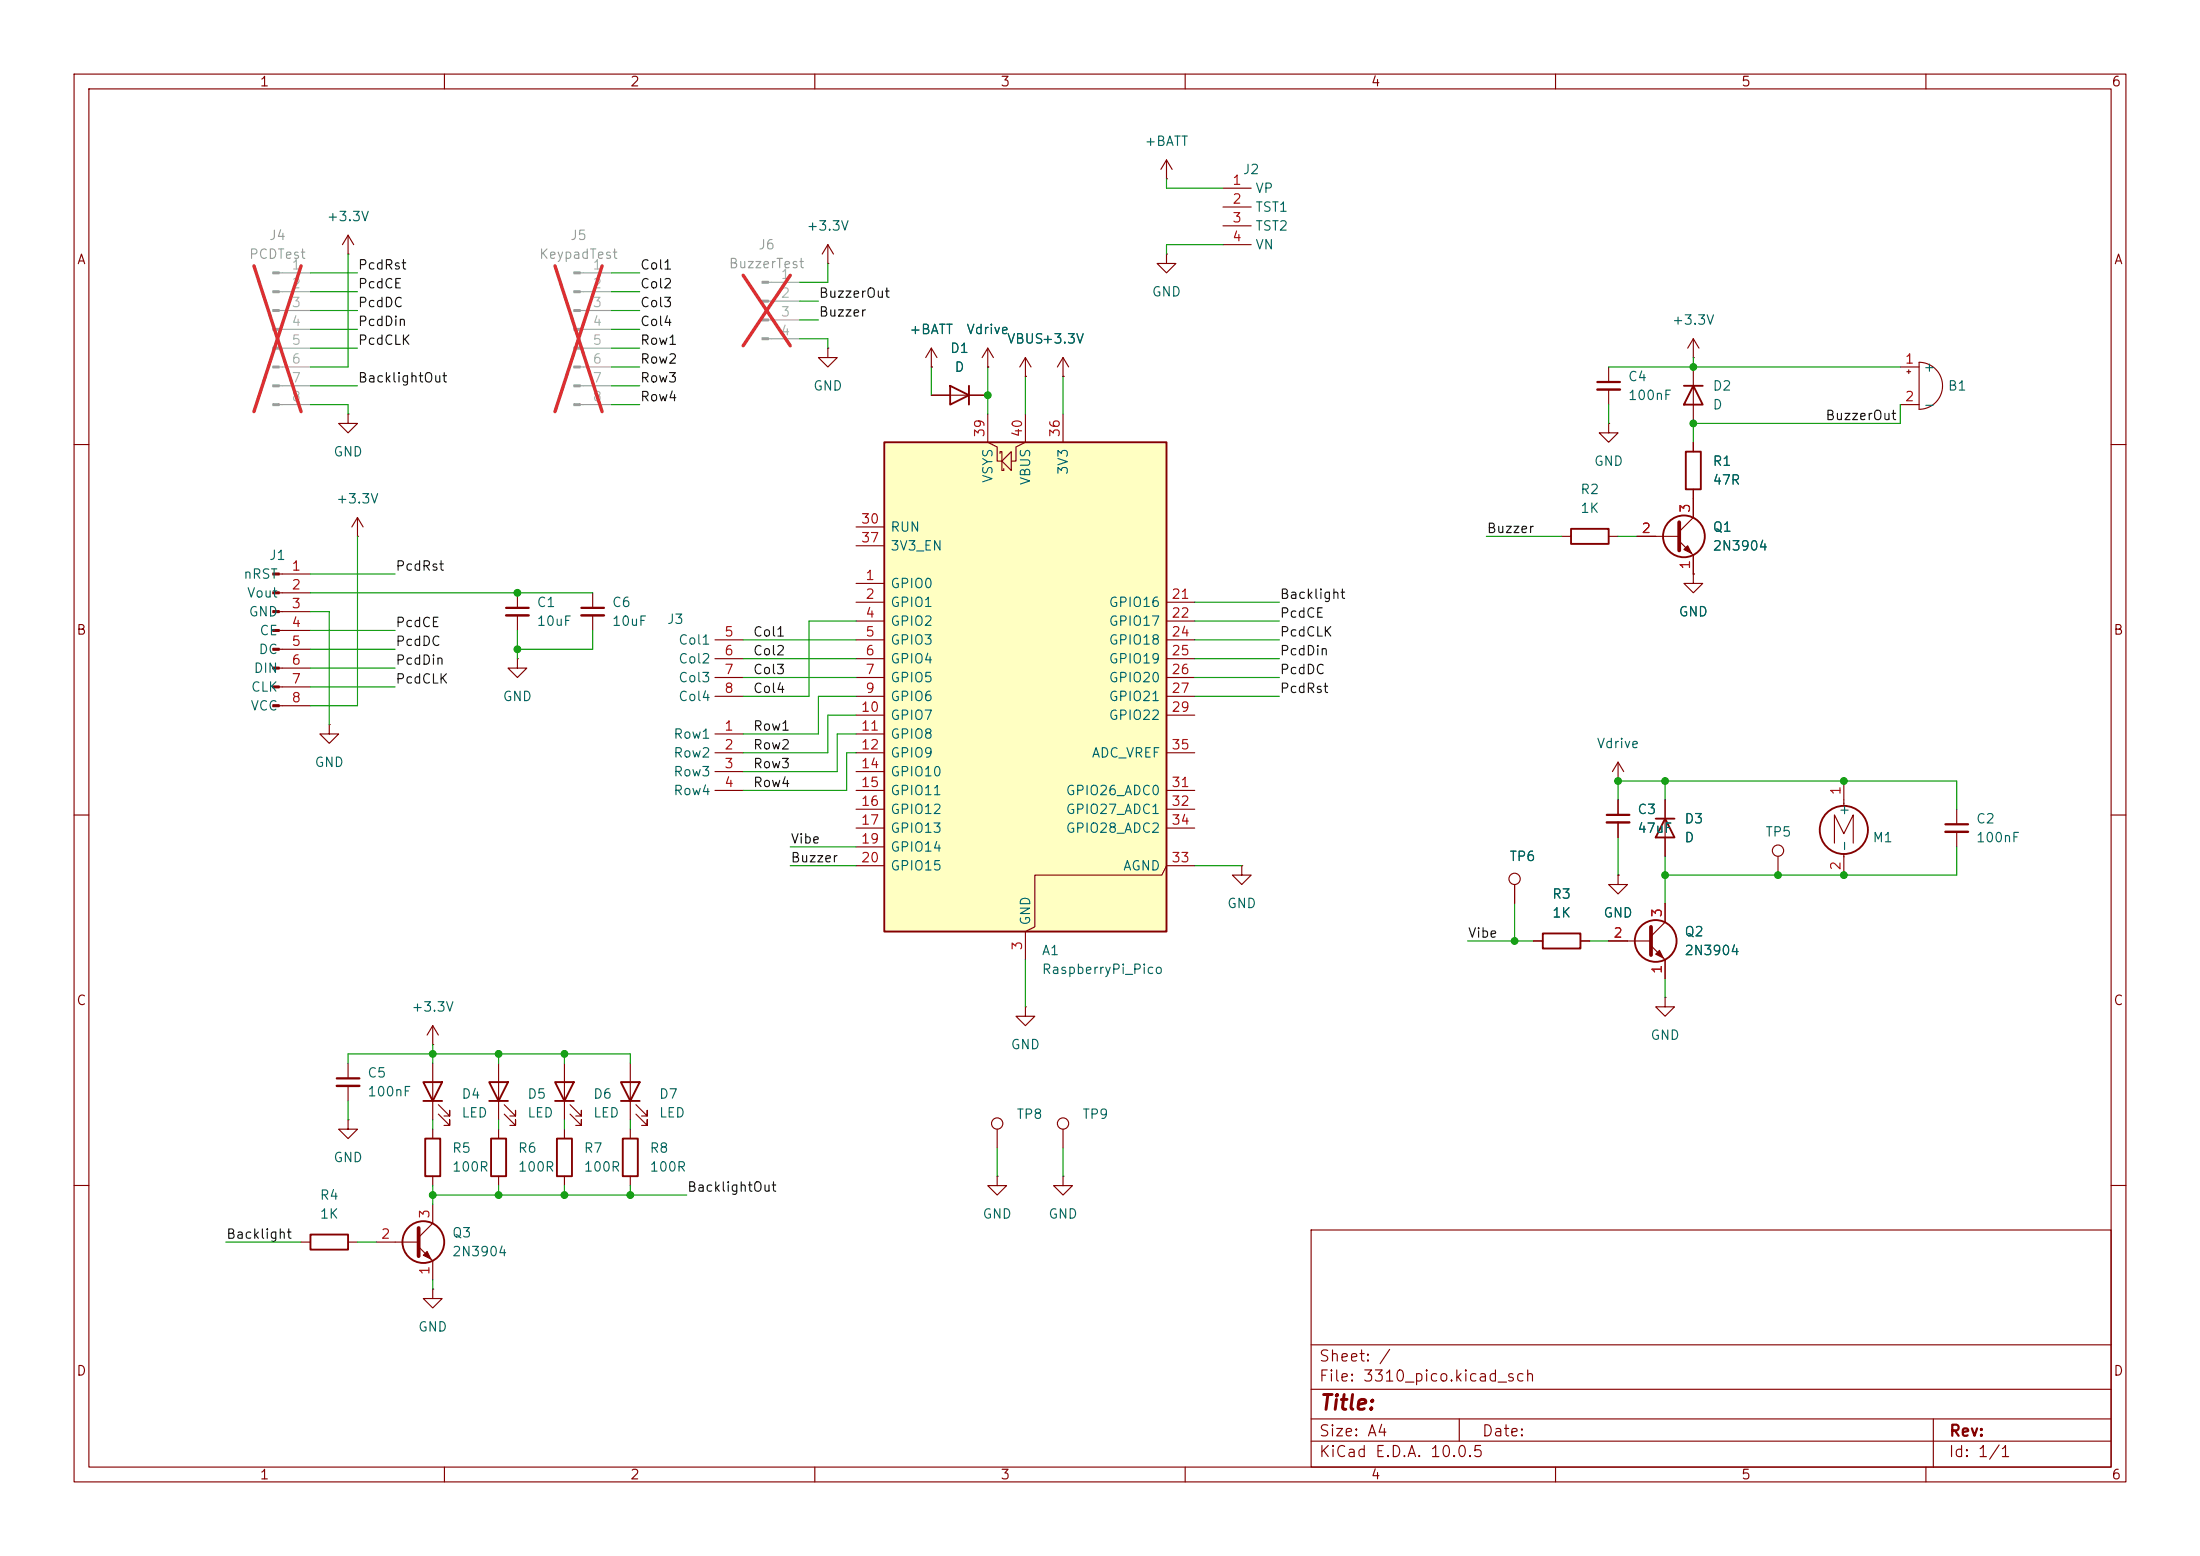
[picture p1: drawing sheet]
<svg xmlns="http://www.w3.org/2000/svg" width="297mm" height="210mm" viewBox="0 0 297 210" stroke-linecap="round" stroke-linejoin="round" font-family="sans-serif">
<g fill="none" stroke="#840000" stroke-width=".15">
<path d="M10 10h277v190h-277zM12 12h273v186h-273zM60 10v2M110 10v2M160 10v2M210 10v2M260 10v2M10 60h2M285 60h2M10 110h2M285 110h2M47 151.1v1.3h1.3l-1.3 1.3-1.3-1.3h1.3"/>
<path d="M47 151.1h.1M10 160h2M177 166h108v32h-108zM285 160h2M60 198v2M110 198v2M160 198v2M177 194.5h108M177 191.5h108M177 187.5h108M177 181.5h108M197 191.5v3"/>
<path d="M210 198v2M260 198v2M261 191.5v6.5"/>
</g>
<path d="M119.4 59.7h38.1v66h-38.1z" fill="#ffffc2"/>
<g fill="none" stroke="#840000" stroke-width=".25">
<path d="M119.4 59.7h38.1v66h-38.1zM128.3 52.1l2.5 1.2-2.5 1.3zM130.8 52.1v2.5M227.3 52.1h2.6M228.6 52.1l1.3 2.5h-2.6zM212.1 71.4h5.1v2h-5.1zM227.6 61h2v5h-2zM223.5 110.5h2.6M224.8 110.5l1.3 2.5h-2.6zM208.3 126h5.1v2h-5.1zM57.1 146.1h2.6l-1.3 2.5zM57.1 148.6h2.6"/>
<path d="M57.4 153.7h2v5.1h-2zM66 146.1h2.6l-1.3 2.5zM66 148.6h2.6M66.3 153.7h2v5.1h-2zM74.9 146.1h2.6l-1.3 2.5zM74.9 148.6h2.6M75.2 153.7h2v5.1h-2zM83.8 146.1h2.6l-1.3 2.5zM83.8 148.6h2.6M84.1 153.7h2v5.1h-2zM41.9 166.6h5.1v2.1h-5.1z"/>
<circle cx="227.3" cy="72.4" r="2.82"/>
<circle cx="248.9" cy="112" r="3.3"/>
<circle cx="223.5" cy="127" r="2.82"/>
<circle cx="57.1" cy="167.6" r="2.82"/>
</g>
<g fill="none" stroke="#840000" stroke-width=".15">
<path d="M47 34.3h.1M47 31.8v2.5M47 31.8l-.8 1.2M47 31.8l.8 1.2M111.8 35.6h.1M111.8 33l-.8 1.3M111.8 33l.7 1.3M111.8 33v2.6M157.5 34.3v1.3h1.2l-1.2 1.2-1.3-1.2h1.3M157.5 34.3h.1M157.5 24.1h.1M157.5 21.6l-.8 1.3"/>
<path d="M157.5 21.6l.7 1.3M157.5 21.6v2.5M165.1 25.4h3.8M165.1 27.9h3.8M165.1 30.5h3.8M165.1 33h3.8M47 55.9v1.3h1.3l-1.3 1.2-1.3-1.2h1.3M47 55.9h.1M111.8 47v1.3h1.2l-1.2 1.2-1.3-1.2h1.3M111.8 47h.1M125.7 49.5h.1M125.7 53.3h7.6"/>
<path d="M125.7 47l-.7 1.3M125.7 47l.8 1.3M125.7 47v2.5M133.3 55.9v3.8l1.3 .6v1.9h.7M133.3 49.5h.1M133.3 47v2.5M133.3 47l-.7 1.3M133.3 47l.8 1.3M138.4 55.9v3.8l-1.2 .6v1.9h-.7M138.4 50.8h.1M138.4 48.3v2.5M138.4 48.3l-.7 1.2"/>
<path d="M138.4 48.3l.8 1.2M143.5 50.8h.1M143.5 48.3v2.5M143.5 55.9v3.8M143.5 48.3l-.8 1.2M143.5 48.3l.8 1.2M217.2 57.2v1.2h1.2l-1.2 1.3-1.3-1.3h1.3M217.2 57.2h.1M217.2 49.5v2.1M217.2 52.6v2M228.6 48.3h.1M228.6 45.7l-.8 1.3"/>
<path d="M228.6 45.7l.8 1.3M228.6 45.7v2.6M228.6 49.5v7.7M228.6 59.7v1.3M256.5 49.5h2.6M256.5 54.6h2.6M257.4 50.2h.5M257.7 49.9v.5M259.1 48.9a3.2 3.2 0 0 1 3.1 3.2 3.2 3.2 0 0 1-3.1 3.1zM37.7 77.5h4.2M48.3 72.4h.1M48.3 69.9l-.8 1.2"/>
<path d="M48.3 69.9l.7 1.2M48.3 69.9v2.5M115.6 78.7h3.8M115.6 71.1h3.8M115.6 73.7h3.8M135 61.2v-.2h.3v2.5h.2v-.3M135.3 62.2l1.2-1.2v2.5zM210.8 72.4h1.3M217.2 72.4h1.2M221 72.4h5.7M226.7 73l1.9 1.9v2.6M228.6 77.5v1.2h1.3l-1.3 1.3-1.3-1.3h1.3"/>
<path d="M228.6 77.5h.1M228.6 66v3.9l-1.9 1.9M37.7 80h4.2M37.7 82.6h4.2M37.7 85.1h4.2M37.7 87.6h4.2M37.7 90.2h4.2M37.7 92.7h4.2M37.7 95.3h4.2M44.4 97.8v1.3h1.3l-1.3 1.2-1.2-1.2h1.2M44.4 97.8h.1M69.8 88.9v1.3h1.3l-1.3 1.2-1.2-1.2h1.2"/>
<path d="M69.8 88.9h.1M69.8 80v2M69.8 83.1v2M80 80v2M80 83.1v2M96.5 86.4h3.8M96.5 88.9h3.8M96.5 91.4h3.8M96.5 94h3.8M96.5 99.1h3.8M115.6 81.3h3.8M115.6 83.8h3.8"/>
<path d="M115.6 86.4h3.8M115.6 88.9h3.8M115.6 91.4h3.8M115.6 94h3.8M115.6 96.5h3.8M115.6 99.1h3.8M157.5 81.3h3.8M157.5 83.8h3.8M157.5 86.4h3.8M157.5 88.9h3.8M157.5 91.4h3.8M157.5 94h3.8"/>
<path d="M157.5 96.5h3.8M96.5 101.6h3.8M96.5 104.1h3.8M96.5 106.7h3.8M115.6 101.6h3.8M115.6 104.1h3.8M115.6 106.7h3.8M115.6 109.2h3.8M115.6 111.8h3.8M115.6 114.3h3.8M115.6 116.8h3.8M157.5 101.6h3.8"/>
<path d="M157.5 106.7h3.8M157.5 109.2h3.8M157.5 111.8h3.8M161.3 116.8h-3.8l-.7 1.3h-17.1v7l-1.3 .6v3.8M167.6 116.8v1.3h1.3l-1.3 1.3-1.2-1.3h1.2M167.6 116.8h.1M204.5 119.4v2.5M218.4 118.1v1.3h1.3l-1.3 1.3-1.2-1.3h1.2M218.4 118.1h.1M218.4 105.4h.1M218.4 102.9v2.5M218.4 108v2"/>
<path d="M218.4 111v2M218.4 102.9l-.7 1.2M218.4 102.9l.8 1.2M224.8 108v7.6M240 115.6v2.5M247.6 113.8v-3.8l1.3 2.5 1.3-2.5v3.8M248.9 105.4v3.4M248.9 115.3v2.8M264.2 109.2v2.1M264.2 112.3v2M58.4 138.4v2.6M58.4 138.4l-.7 1.3"/>
<path d="M58.4 138.4l.8 1.3M138.4 135.9v1.3h1.3l-1.3 1.2-1.2-1.2h1.2M138.4 135.9h.1M207 127h1.3M213.4 127h1.2M217.2 127h5.7M222.9 127.6l1.9 1.9v2.6M224.8 134.6v1.3h1.3l-1.3 1.3-1.3-1.3h1.3M224.8 134.6h.1M224.8 121.9v2.6l-1.9 1.9M47 143.5v2M47 146.6v2"/>
<path d="M58.4 141h.1M58.4 143.5v7.6M58.4 152.4v1.3M58.4 158.8v1.2M59.2 150.4l1.5 1.5v-.8v.8h-.8M59.2 149.1l1.5 1.5v-.7v.7h-.8M67.3 143.5v7.6M67.3 152.4v1.3M67.3 158.8v1.2M68.1 150.4l1.5 1.5v-.8v.8h-.8M68.1 149.1l1.5 1.5v-.7v.7h-.8M76.2 143.5v7.6"/>
<path d="M76.2 152.4v1.3M76.2 158.8v1.2M77 150.4l1.5 1.5v-.8v.8h-.8M77 149.1l1.5 1.5v-.7v.7h-.8M85.1 143.5v7.6M85.1 152.4v1.3M85.1 158.8v1.2M85.9 150.4l1.5 1.5v-.8v.8h-.8M85.9 149.1l1.5 1.5v-.7v.7h-.8M134.6 158.8v1.2h1.3l-1.3 1.3-1.3-1.3h1.3M134.6 158.8h.1M134.6 152.4v2.5"/>
<path d="M143.5 158.8v1.2h1.3l-1.3 1.3-1.3-1.3h1.3M143.5 158.8h.1M143.5 152.4v2.5M40.6 167.6h1.3M47 167.6h1.3M50.8 167.6h5.7M56.5 168.3l1.9 1.9v2.5M58.4 174v1.3h1.3l-1.3 1.2-1.3-1.2h1.3M58.4 174h.1M58.4 162.6v2.5l-1.9 1.9"/>
<circle cx="204.5" cy="118.6" r=".76"/>
<circle cx="240" cy="114.8" r=".76"/>
<circle cx="134.6" cy="151.6" r=".76"/>
<circle cx="143.5" cy="151.6" r=".76"/>
</g>
<g fill="#a1a1a1" stroke="#a1a1a1" stroke-width=".15">
<path d="M36.8 36.7h.9v.3h-.9z"/>
<path d="M36.8 39.2h.9v.3h-.9z"/>
<path d="M36.8 41.8h.9v.2h-.9z"/>
<path d="M36.8 44.3h.9v.3h-.9z"/>
<path d="M36.8 46.9h.9v.2h-.9z"/>
<path d="M36.8 49.4h.9v.3h-.9z"/>
<path d="M36.8 51.9h.9v.3h-.9z"/>
<path d="M36.8 54.5h.9v.2h-.9z"/>
<path d="M77.5 36.7h.8v.3h-.8z"/>
<path d="M77.5 39.2h.8v.3h-.8z"/>
<path d="M77.5 41.8h.8v.2h-.8z"/>
<path d="M77.5 44.3h.8v.3h-.8z"/>
<path d="M77.5 46.9h.8v.2h-.8z"/>
<path d="M77.5 49.4h.8v.3h-.8z"/>
<path d="M77.5 51.9h.8v.3h-.8z"/>
<path d="M77.5 54.5h.8v.2h-.8z"/>
<path d="M102.9 38h.8v.2h-.8z"/>
<path d="M102.9 40.5h.8v.3h-.8z"/>
<path d="M102.9 43.1h.8v.2h-.8z"/>
<path d="M102.9 45.6h.8v.2h-.8z"/>
</g>
<g fill="none" stroke="#a1a1a1" stroke-width=".15">
<path d="M37.7 36.8h4.2M37.7 39.4h4.2M78.3 36.8h4.2M78.3 39.4h4.2M103.7 38.1h4.2M37.7 41.9h4.2M37.7 44.5h4.2M37.7 47h4.2M37.7 49.5h4.2M37.7 52.1h4.2M37.7 54.6h4.2M78.3 41.9h4.2"/>
<path d="M78.3 44.5h4.2M78.3 47h4.2M78.3 49.5h4.2M78.3 52.1h4.2M78.3 54.6h4.2M103.7 40.6h4.2M103.7 43.2h4.2M103.7 45.7h4.2"/>
</g>
<path d="M34.3 35.9l6.3 19.7M40.6 35.9l-6.3 19.7M74.9 35.9l6.4 19.7M81.3 35.9l-6.4 19.7M100.3 37.2l6.4 9.5M106.7 37.2l-6.4 9.5" fill="none" stroke="#e12e31" stroke-width=".46"/>
<g fill="#840000" stroke="#840000" stroke-width=".15">
<path d="M36.8 77.3h.9v.3h-.9z"/>
<path d="M36.8 79.9h.9v.2h-.9z"/>
<path d="M36.8 82.4h.9v.3h-.9z"/>
<path d="M36.8 85h.9v.2h-.9z"/>
<path d="M36.8 87.5h.9v.3h-.9z"/>
<path d="M36.8 90h.9v.3h-.9z"/>
<path d="M36.8 92.6h.9v.2h-.9z"/>
<path d="M36.8 95.1h.9v.3h-.9z"/>
<path d="M57.1 169.4l.6-.5 .5 1z"/>
<path d="M223.5 128.8l.5-.5 .5 1z"/>
<path d="M227.3 74.2l.5-.5 .5 1z"/>
</g>
<path d="M215.6 51.6h3.1M68.3 82h3.1M78.5 82h3M216.9 110h3.1M262.6 111.3h3.1M45.5 145.5h3" fill="none" stroke="#840000" stroke-width=".3"/>
<path d="M215.6 52.6h3.1M68.3 83.1h3.1M78.5 83.1h3M216.9 111h3.1M262.6 112.3h3.1M45.5 146.6h3" fill="none" stroke="#840000" stroke-width=".33"/>
<path d="M226.7 70.5v3.8M222.9 125.1v3.8M56.5 165.7v3.8" fill="none" stroke="#840000" stroke-width=".51"/>
<g fill="none" stroke="#009600" stroke-width=".15">
<path d="M41.9 39.4h6.4M41.9 36.8h6.4M47 34.3v15.2h-5.1M82.5 39.4h3.9M82.5 36.8h3.9M111.8 35.6v2.5h-3.9M157.5 24.1v1.3h7.6M165.1 33h-7.6v1.3M41.9 44.5h6.4M41.9 47h6.4M41.9 41.9h6.4M41.9 54.6h5.1v1.3"/>
<path d="M41.9 52.1h6.4M82.5 44.5h3.9M82.5 47h3.9M82.5 41.9h3.9M82.5 49.5h3.9M82.5 52.1h3.9M82.5 54.6h3.9M107.9 45.7h3.9v1.3M107.9 43.2h2.6M107.9 40.6h2.6M125.7 49.5v3.8M133.3 49.5v6.4"/>
<path d="M138.4 50.8v5.1M143.5 50.8v5.1M217.2 49.5h39.3M217.2 54.6v2.6M228.6 48.3v1.2M256.5 54.6v2.6h-27.9v2.5M41.9 77.5h11.4M48.3 72.4v22.9h-6.4M200.7 72.4h10.1M218.4 72.4h2.6M41.9 87.6h11.4M41.9 90.2h11.4"/>
<path d="M41.9 82.6h2.5v15.2M41.9 92.7h11.4M41.9 80h38.1M41.9 85.1h11.4M69.8 85.1v3.8M80 85.1v2.5h-10.2M100.3 88.9h15.3M100.3 86.4h15.3M100.3 91.4h15.3M115.6 96.5h-3.8v5.1h-11.5M115.6 83.8h-6.4v10.2h-8.9M115.6 94h-5.1v5.1h-10.2"/>
<path d="M115.6 99.1h-2.6v5h-12.7M161.3 94h11.4M161.3 88.9h11.4M161.3 86.4h11.4M161.3 91.4h11.4M161.3 83.8h11.4M161.3 81.3h11.4M106.7 116.8h8.9M106.7 114.3h8.9M115.6 101.6h-1.3v5.1h-14M161.3 116.8h6.3M218.4 108v-2.6h45.8v3.8"/>
<path d="M218.4 113v5.1M224.8 105.4v2.6M224.8 115.6v6.3M264.2 114.3v3.8h-39.4M138.4 129.5v6.4M198.1 127h8.9M204.5 121.9v5.1M214.6 127h2.6M224.8 132.1v2.5M47 143.5v-1.3h38.1v1.3M47 148.6v2.5M58.4 141v2.5"/>
<path d="M58.4 151.1v1.3M67.3 142.2v1.3M67.3 151.1v1.3M76.2 142.2v1.3M76.2 151.1v1.3M85.1 151.1v1.3M134.6 154.9v3.9M143.5 154.9v3.9M30.5 167.6h10.1M48.3 167.6h2.5M58.4 160v2.6M58.4 172.7v1.3"/>
<path d="M58.4 161.3h34.3M67.3 160v1.3M76.2 160v1.3M85.1 160v1.3"/>
</g>
<g fill="#009600" stroke="#009600" stroke-width=".14">
<circle cx="58.4" cy="142.2" r=".46"/>
<circle cx="85.1" cy="161.3" r=".46"/>
<circle cx="76.2" cy="161.3" r=".46"/>
<circle cx="58.4" cy="161.3" r=".46"/>
<circle cx="67.3" cy="161.3" r=".46"/>
<circle cx="133.3" cy="53.3" r=".46"/>
<circle cx="69.8" cy="80" r=".46"/>
<circle cx="69.8" cy="87.6" r=".46"/>
<circle cx="240" cy="118.1" r=".46"/>
<circle cx="248.9" cy="118.1" r=".46"/>
<circle cx="224.8" cy="118.1" r=".46"/>
<circle cx="204.5" cy="127" r=".46"/>
<circle cx="67.3" cy="142.2" r=".46"/>
<circle cx="76.2" cy="142.2" r=".46"/>
<circle cx="224.8" cy="105.4" r=".46"/>
<circle cx="218.4" cy="105.4" r=".46"/>
<circle cx="248.9" cy="105.4" r=".46"/>
<circle cx="228.6" cy="49.5" r=".46"/>
<circle cx="228.6" cy="57.2" r=".46"/>
</g>
<text font-size="2" fill="#840000" x="178" y="190.8">Title:</text>
<g font-size="1.5" fill="#840000">
<text x="178" y="184.1">Sheet: /</text>
<text x="178" y="186.8">File: 3310_pico.kicad_sch</text>
<text x="178" y="197">KiCad E.D.A. 10.0.5</text>
<text x="178" y="194.2">Size: A4</text>
<text x="200" y="194.2">Date:</text>
<text x="263" y="197">Id: 1/1</text>
<text x="263" y="194.2">Rev:</text>
</g>
<g font-size="1.3" fill="#840000">
<text x="35" y="12">1</text>
<text x="85" y="12">2</text>
<text x="135" y="12">3</text>
<text x="185" y="12">4</text>
<text x="235" y="12">5</text>
<text x="285" y="12">6</text>
<text x="10.3" y="36">A</text>
<text x="285.3" y="36">A</text>
<text x="10.2" y="86">B</text>
<text x="285.2" y="86">B</text>
<text x="10.2" y="136">C</text>
<text x="285.2" y="136">C</text>
<text x="10.2" y="186">D</text>
<text x="285.2" y="186">D</text>
<text x="35" y="200">1</text>
<text x="85" y="200">2</text>
<text x="135" y="200">3</text>
<text x="185" y="200">4</text>
<text x="235" y="200">5</text>
<text x="285" y="200">6</text>
</g>
<g font-size="1.3" fill="#006464">
<text x="154.4" y="20">+BATT</text>
<text x="167.7" y="23.8">J2</text>
<text x="169.4" y="26.4">VP</text>
<text x="169.4" y="28.9">TST1</text>
<text x="44" y="30.2">+3.3V</text>
<text x="108.8" y="31.4">+3.3V</text>
<text x="169.4" y="31.4">TST2</text>
<text x="169.4" y="34">VN</text>
<text x="155.4" y="40.3">GND</text>
<text x="122.7" y="45.4">+BATT</text>
<text x="128.2" y="48">D1</text>
<text x="130.4" y="45.4">Vdrive</text>
<text x="135.9" y="46.7">VBUS+3.3V</text>
<text x="225.6" y="44.1">+3.3V</text>
<text x="109.7" y="53">GND</text>
<text x="128.8" y="50.5">D</text>
<text x="219.7" y="51.8">C4</text>
<text x="231.1" y="53">D2</text>
<text x="259.6" y="50.5">+</text>
<text x="262.9" y="53">B1</text>
<text x="219.7" y="54.3">100nF</text>
<text x="231.1" y="55.6">D</text>
<text x="259.6" y="55.6">-</text>
<text x="44.9" y="61.9">GND</text>
<text x="134.3" y="65.3" transform="rotate(-90 134.3 65.3)">VSYS</text>
<text x="139.4" y="65.6" transform="rotate(-90 139.4 65.6)">VBUS</text>
<text x="144.5" y="64.2" transform="rotate(-90 144.5 64.2)">3V3</text>
<text x="215.1" y="63.2">GND</text>
<text x="231.1" y="63.2">R1</text>
<text x="231.1" y="65.7">47R</text>
<text x="45.3" y="68.3">+3.3V</text>
<text x="213.3" y="67">R2</text>
<text x="213.3" y="69.5">1K</text>
<text x="36.2" y="75.9">J1</text>
<text x="120.1" y="72.1">RUN</text>
<text x="120.1" y="74.6">3V3_EN</text>
<text x="231.1" y="72.1">Q1</text>
<text x="231.1" y="74.6">2N3904</text>
<text x="32.8" y="78.4">nRST</text>
<text x="33.3" y="81">Vout</text>
<text x="33.5" y="83.5">GND</text>
<text x="72.4" y="82.2">C1</text>
<text x="82.5" y="82.2">C6</text>
<text x="120.1" y="79.7">GPIO0</text>
<text x="120.1" y="82.2">GPIO1</text>
<text x="149.6" y="82.2">GPIO16</text>
<text x="226.5" y="83.5">GND</text>
<text x="34.8" y="88.6">DC</text>
<text x="34.9" y="86.1">CE</text>
<text x="72.4" y="84.8">10uF</text>
<text x="82.5" y="84.8">10uF</text>
<text x="90" y="84.5">J3</text>
<text x="91.5" y="87.3">Col1</text>
<text x="91.5" y="89.9">Col2</text>
<text x="120.1" y="84.8">GPIO2</text>
<text x="120.1" y="87.3">GPIO3</text>
<text x="120.1" y="89.9">GPIO4</text>
<text x="149.6" y="84.8">GPIO17</text>
<text x="149.6" y="87.3">GPIO18</text>
<text x="149.6" y="89.9">GPIO19</text>
<text x="33.8" y="93.7">CLK</text>
<text x="34.2" y="91.1">DIN</text>
<text x="67.8" y="94.9">GND</text>
<text x="91.5" y="92.4">Col3</text>
<text x="91.5" y="94.9">Col4</text>
<text x="120.1" y="92.4">GPIO5</text>
<text x="120.1" y="94.9">GPIO6</text>
<text x="149.6" y="92.4">GPIO20</text>
<text x="149.6" y="94.9">GPIO21</text>
<text x="33.7" y="96.2">VCC</text>
<text x="90.8" y="100">Row1</text>
<text x="120.1" y="97.5">GPIO7</text>
<text x="120.1" y="100">GPIO8</text>
<text x="149.6" y="97.5">GPIO22</text>
<text x="215.5" y="101.3">Vdrive</text>
<text x="42.4" y="103.8">GND</text>
<text x="90.8" y="102.6">Row2</text>
<text x="90.8" y="105.1">Row3</text>
<text x="90.8" y="107.6">Row4</text>
<text x="120.1" y="102.6">GPIO9</text>
<text x="120.1" y="105.1">GPIO10</text>
<text x="120.1" y="107.6">GPIO11</text>
<text x="143.8" y="107.6">GPIO26_ADC0</text>
<text x="147.3" y="102.6">ADC_VREF</text>
<text x="120.1" y="110.2">GPIO12</text>
<text x="120.1" y="112.7">GPIO13</text>
<text x="143.8" y="110.2">GPIO27_ADC1</text>
<text x="143.8" y="112.7">GPIO28_ADC2</text>
<text x="221" y="110.2">C3</text>
<text x="221" y="112.7">47uF</text>
<text x="227.3" y="111.5">D3</text>
<text x="227.3" y="114">D</text>
<text x="238.2" y="113.2">TP5</text>
<text x="249.9" y="110.3" transform="rotate(-90 249.9 110.3)">+</text>
<text x="252.7" y="114">M1</text>
<text x="266.7" y="111.5">C2</text>
<text x="266.7" y="114">100nF</text>
<text x="120.1" y="115.3">GPIO14</text>
<text x="120.1" y="117.8">GPIO15</text>
<text x="151.5" y="117.8">AGND</text>
<text x="203.7" y="116.5">TP6</text>
<text x="249.9" y="115.1" transform="rotate(-90 249.9 115.1)">-</text>
<text x="139.4" y="125" transform="rotate(-90 139.4 125)">GND</text>
<text x="165.6" y="122.9">GND</text>
<text x="209.5" y="121.6">R3</text>
<text x="209.5" y="124.2">1K</text>
<text x="216.4" y="124.2">GND</text>
<text x="140.6" y="129.2">A1</text>
<text x="140.6" y="131.8">RaspberryPi_Pico</text>
<text x="227.3" y="126.7">Q2</text>
<text x="227.3" y="129.2">2N3904</text>
<text x="55.5" y="136.9">+3.3V</text>
<text x="136.4" y="141.9">GND</text>
<text x="222.7" y="140.7">GND</text>
<text x="49.5" y="145.7">C5</text>
<text x="49.5" y="148.3">100nF</text>
<text x="62.2" y="148.6">D4</text>
<text x="71.1" y="148.6">D5</text>
<text x="80" y="148.6">D6</text>
<text x="88.9" y="148.6">D7</text>
<text x="60.9" y="155.9">R5</text>
<text x="62.2" y="151.1">LED</text>
<text x="69.8" y="155.9">R6</text>
<text x="71.1" y="151.1">LED</text>
<text x="78.7" y="155.9">R7</text>
<text x="80" y="151.1">LED</text>
<text x="87.6" y="155.9">R8</text>
<text x="88.9" y="151.1">LED</text>
<text x="137.1" y="151.3">TP8</text>
<text x="146" y="151.3">TP9</text>
<text x="44.9" y="157.2">GND</text>
<text x="60.9" y="158.4">100R</text>
<text x="69.8" y="158.4">100R</text>
<text x="78.7" y="158.4">100R</text>
<text x="87.6" y="158.4">100R</text>
<text x="43.1" y="162.3">R4</text>
<text x="43.1" y="164.8">1K</text>
<text x="60.9" y="167.3">Q3</text>
<text x="132.6" y="164.8">GND</text>
<text x="141.4" y="164.8">GND</text>
<text x="60.9" y="169.9">2N3904</text>
<text x="56.4" y="180">GND</text>
</g>
<g font-size="1.3" fill="#a90000">
<text x="166.3" y="25.3">1</text>
<text x="166.3" y="27.8">2</text>
<text x="166.3" y="30.3">3</text>
<text x="166.3" y="32.9">4</text>
<text x="257.1" y="49.4">1</text>
<text x="133.2" y="59.1" transform="rotate(-90 133.2 59.1)">39</text>
<text x="138.3" y="59.1" transform="rotate(-90 138.3 59.1)">40</text>
<text x="143.4" y="59.1" transform="rotate(-90 143.4 59.1)">36</text>
<text x="257.1" y="54.5">2</text>
<text x="116.1" y="71">30</text>
<text x="228.5" y="69.3" transform="rotate(-90 228.5 69.3)">3</text>
<text x="39.3" y="77.3">1</text>
<text x="116.1" y="73.5">37</text>
<text x="221.5" y="72.3">2</text>
<text x="228.5" y="76.9" transform="rotate(-90 228.5 76.9)">1</text>
<text x="39.3" y="79.9">2</text>
<text x="39.3" y="82.4">3</text>
<text x="116.7" y="78.6">1</text>
<text x="116.7" y="81.1">2</text>
<text x="116.7" y="83.7">4</text>
<text x="158" y="81.1">21</text>
<text x="158" y="83.7">22</text>
<text x="39.3" y="85">4</text>
<text x="39.3" y="87.5">5</text>
<text x="97.7" y="86.2">5</text>
<text x="97.7" y="88.8">6</text>
<text x="116.7" y="86.2">5</text>
<text x="116.7" y="88.8">6</text>
<text x="158" y="86.2">24</text>
<text x="158" y="88.8">25</text>
<text x="39.3" y="90">6</text>
<text x="39.3" y="92.6">7</text>
<text x="39.3" y="95.1">8</text>
<text x="97.7" y="91.3">7</text>
<text x="97.7" y="93.8">8</text>
<text x="116.7" y="91.3">7</text>
<text x="116.7" y="93.8">9</text>
<text x="158" y="91.3">26</text>
<text x="158" y="93.8">27</text>
<text x="97.7" y="98.9">1</text>
<text x="97.7" y="101.5">2</text>
<text x="116.1" y="96.4">10</text>
<text x="116.1" y="98.9">11</text>
<text x="116.1" y="101.5">12</text>
<text x="158" y="96.4">29</text>
<text x="158" y="101.5">35</text>
<text x="97.7" y="104">3</text>
<text x="97.7" y="106.5">4</text>
<text x="116.1" y="104">14</text>
<text x="116.1" y="106.5">15</text>
<text x="158" y="106.5">31</text>
<text x="248.8" y="107.4" transform="rotate(-90 248.8 107.4)">1</text>
<text x="116.1" y="109.1">16</text>
<text x="116.1" y="111.6">17</text>
<text x="158" y="109.1">32</text>
<text x="158" y="111.6">34</text>
<text x="116.1" y="114.2">19</text>
<text x="116.1" y="116.7">20</text>
<text x="158" y="116.7">33</text>
<text x="248.8" y="117.6" transform="rotate(-90 248.8 117.6)">2</text>
<text x="224.7" y="123.9" transform="rotate(-90 224.7 123.9)">3</text>
<text x="138.3" y="128.4" transform="rotate(-90 138.3 128.4)">3</text>
<text x="217.7" y="126.9">2</text>
<text x="224.7" y="131.5" transform="rotate(-90 224.7 131.5)">1</text>
<text x="51.3" y="167.5">2</text>
<text x="58.3" y="164.6" transform="rotate(-90 58.3 164.6)">3</text>
<text x="58.3" y="172.2" transform="rotate(-90 58.3 172.2)">1</text>
</g>
<g font-size="1.3" fill="#989898">
<text x="33.5" y="35.3">PCDTest</text>
<text x="36.2" y="32.7">J4</text>
<text x="72.7" y="35.3">KeypadTest</text>
<text x="76.9" y="32.7">J5</text>
<text x="102.3" y="34">J6</text>
<text x="98.3" y="36.5">BuzzerTest</text>
</g>
<g font-size="1.3" fill="#aaa">
<text x="39.3" y="36.7">1</text>
<text x="39.3" y="39.2">2</text>
<text x="39.3" y="41.8">3</text>
<text x="79.9" y="36.7">1</text>
<text x="79.9" y="39.2">2</text>
<text x="79.9" y="41.8">3</text>
<text x="105.3" y="38">1</text>
<text x="105.3" y="40.5">2</text>
<text x="39.3" y="44.3">4</text>
<text x="39.3" y="46.9">5</text>
<text x="79.9" y="44.3">4</text>
<text x="79.9" y="46.9">5</text>
<text x="105.3" y="43">3</text>
<text x="105.3" y="45.6">4</text>
<text x="39.3" y="49.4">6</text>
<text x="39.3" y="51.9">7</text>
<text x="79.9" y="49.4">6</text>
<text x="79.9" y="51.9">7</text>
<text x="39.3" y="54.5">8</text>
<text x="79.9" y="54.5">8</text>
</g>
<g font-size="1.3" fill="#0f0f0f">
<text x="48.2" y="39.2">PcdCE</text>
<text x="48.2" y="41.8">PcdDC</text>
<text x="48.2" y="36.7">PcdRst</text>
<text x="86.3" y="41.8">Col3</text>
<text x="86.3" y="36.7">Col1</text>
<text x="86.3" y="39.2">Col2</text>
<text x="110.5" y="40.5">BuzzerOut</text>
<text x="48.2" y="46.9">PcdCLK</text>
<text x="48.2" y="44.3">PcdDin</text>
<text x="86.3" y="46.9">Row1</text>
<text x="86.3" y="44.3">Col4</text>
<text x="110.5" y="43.1">Buzzer</text>
<text x="48.2" y="51.9">BacklightOut</text>
<text x="86.3" y="51.9">Row3</text>
<text x="86.3" y="49.4">Row2</text>
<text x="86.3" y="54.5">Row4</text>
<text x="246.4" y="57">BuzzerOut</text>
<text x="53.3" y="77.3">PcdRst</text>
<text x="200.6" y="72.3">Buzzer</text>
<text x="172.7" y="83.7">PcdCE</text>
<text x="172.7" y="81.2">Backlight</text>
<text x="53.3" y="85">PcdCE</text>
<text x="53.3" y="87.5">PcdDC</text>
<text x="101.6" y="88.8">Col2</text>
<text x="101.6" y="86.2">Col1</text>
<text x="172.7" y="88.8">PcdDin</text>
<text x="172.7" y="86.2">PcdCLK</text>
<text x="53.3" y="90">PcdDin</text>
<text x="53.3" y="92.6">PcdCLK</text>
<text x="101.6" y="91.3">Col3</text>
<text x="101.6" y="93.9">Col4</text>
<text x="172.7" y="91.3">PcdDC</text>
<text x="172.7" y="93.9">PcdRst</text>
<text x="101.6" y="101.5">Row2</text>
<text x="101.6" y="98.9">Row1</text>
<text x="101.6" y="104">Row3</text>
<text x="101.6" y="106.6">Row4</text>
<text x="106.7" y="114.2">Vibe</text>
<text x="106.7" y="116.7">Buzzer</text>
<text x="198.1" y="126.9">Vibe</text>
<text x="92.7" y="161.2">BacklightOut</text>
<text x="30.5" y="167.5">Backlight</text>
</g>
</svg>
